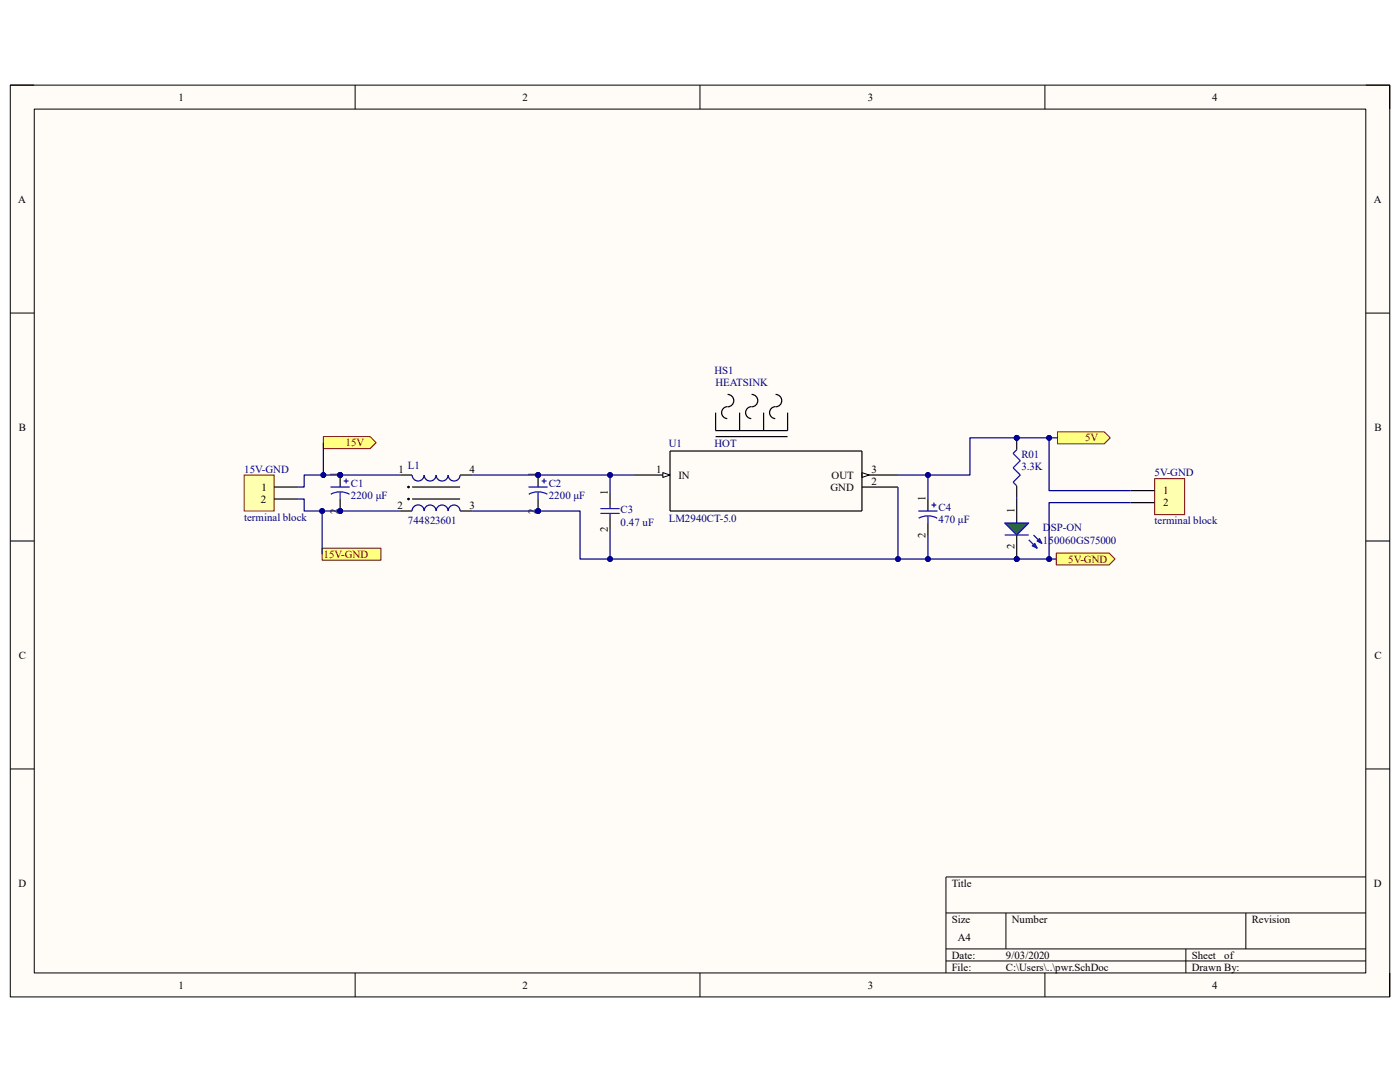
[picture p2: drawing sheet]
<svg xmlns="http://www.w3.org/2000/svg" width="279mm" height="216mm" viewBox="0 0 279 216" stroke-linecap="round" stroke-linejoin="round" font-family="sans-serif">
<path d="M2.1 17h275.3v181.9h-275.3z" fill-rule="evenodd" fill="#fffcf8"/>
<path d="M2.1 17h275.3v181.9h-275.3z" fill="none" stroke="#000" stroke-width=".2"/>
<path d="M6.8 21.8h265.8v172.3h-265.8z" fill-rule="evenodd" fill="#fffcf8"/>
<g fill="none" stroke="#000" stroke-width=".2">
<path d="M2 17h4.8M70.9 17v4.8M139.7 17v4.8M208.5 17v4.8M272.6 17h4.8v4.8M6.8 21.8h265.8v172.3h-265.8zM2 62.5h4.8M272.6 62.5h4.8M2 107.9h4.8M272.6 107.9h4.8M2 153.4h4.8M272.6 153.4h4.8"/>
<path d="M272.6 175h-83.8v19.1M70.9 194.1v4.8M139.7 194.1v4.8M188.8 182.2h83.8M188.8 189.3h83.8M188.8 191.7h83.8M200.8 182.2v7.1M208.5 194.1v4.8M236.7 189.3v4.8M248.6 182.2v7.1M277.4 194.1v4.8"/>
</g>
<g fill="none" stroke="#000" stroke-width=".24">
<path d="M79.9 94.8h2.3M82.2 99.6h9.6M82.2 97.2h9.6M91.8 94.8h2.4M79.9 102h2.3M91.8 102h2.4"/>
<circle cx="81.5" cy="99.6" r=".12"/>
<circle cx="81.5" cy="97.2" r=".12"/>
</g>
<path d="M82.2 94.8a1.2 1.2 0 0 0 1.2 1.2 1.2 1.2 0 0 0 1.2-1.2 1.2 1.2 0 0 0 1.2 1.2 1.2 1.2 0 0 0 1.2-1.2 1.2 1.2 0 0 0 1.2 1.2 1.2 1.2 0 0 0 1.2-1.2 1.2 1.2 0 0 0 1.2 1.2 1.2 1.2 0 0 0 1.2-1.2M82.2 102a1.22 1.22 0 0 1 1.2-1.3 1.22 1.22 0 0 1 1.3 1.3M84.6 102a1.2 1.2 0 0 1 1.2-1.2 1.2 1.2 0 0 1 1.2 1.2 1.2 1.2 0 0 1 1.2-1.2 1.2 1.2 0 0 1 1.2 1.2 1.2 1.2 0 0 1 1.2-1.2 1.2 1.2 0 0 1 1.2 1.2" fill="none" stroke="#0c0087" stroke-width=".24"/>
<path d="M48.7 94.8h6v7.2h-6z" fill-rule="evenodd" fill="#ffffb0"/>
<path d="M48.7 94.8h6v7.2h-6z" fill="none" stroke="#800000" stroke-width=".2"/>
<path d="M54.7 97.2h4.8M54.7 99.6h4.8M126.5 94.8h7.2" fill="none" stroke="#000" stroke-width=".24"/>
<path d="M132.3 94.3l1.4 .5-1.4 .5z" fill="#f8fcff"/>
<path d="M132.3 94.3l1.4 .5-1.4 .5z" fill="none" stroke="#000" stroke-width=".2"/>
<path d="M172 97.2h7.2M172 94.8h7.2" fill="none" stroke="#000" stroke-width=".24"/>
<path d="M172 94.3l1.5 .5-1.5 .5z" fill="#f8fcff"/>
<path d="M172 94.3l1.5 .5-1.5 .5z" fill="none" stroke="#000" stroke-width=".2"/>
<path d="M133.7 90h38.3v12h-38.3z" fill="none" stroke="#000" stroke-width=".24"/>
<circle cx="67.9" cy="94.8" r=".48" fill="#000080"/>
<circle cx="67.9" cy="94.8" r=".48" fill="none" stroke="#000080" stroke-width=".2"/>
<circle cx="67.9" cy="102" r=".48" fill="#000080"/>
<circle cx="67.9" cy="102" r=".48" fill="none" stroke="#000080" stroke-width=".2"/>
<path d="M67.9 94.8v2.4" fill="none" stroke="#000" stroke-width=".24"/>
<circle cx="67.9" cy="94.8" r=".48" fill="#000080"/>
<circle cx="67.9" cy="94.8" r=".48" fill="none" stroke="#000080" stroke-width=".2"/>
<path d="M67.9 99.6v2.4" fill="none" stroke="#000" stroke-width=".24"/>
<circle cx="67.9" cy="102" r=".48" fill="#000080"/>
<circle cx="67.9" cy="102" r=".48" fill="none" stroke="#000080" stroke-width=".2"/>
<path d="M66 97.2h3.8M66 98.6a3.8 3.8 0 0 1 3.7 0M67.9 98.1v1.5M68.6 96h1M69.1 95.5v1" fill="none" stroke="#00f" stroke-width=".24"/>
<circle cx="107.4" cy="94.8" r=".48" fill="#000080"/>
<circle cx="107.4" cy="94.8" r=".48" fill="none" stroke="#000080" stroke-width=".2"/>
<circle cx="107.4" cy="102" r=".48" fill="#000080"/>
<circle cx="107.4" cy="102" r=".48" fill="none" stroke="#000080" stroke-width=".2"/>
<path d="M107.4 94.8v2.4" fill="none" stroke="#000" stroke-width=".24"/>
<circle cx="107.4" cy="94.8" r=".48" fill="#000080"/>
<circle cx="107.4" cy="94.8" r=".48" fill="none" stroke="#000080" stroke-width=".2"/>
<path d="M107.4 99.6v2.4" fill="none" stroke="#000" stroke-width=".24"/>
<circle cx="107.4" cy="102" r=".48" fill="#000080"/>
<circle cx="107.4" cy="102" r=".48" fill="none" stroke="#000080" stroke-width=".2"/>
<g fill="none" stroke="#00f" stroke-width=".24">
<path d="M105.5 97.2h3.8M105.5 98.6a3.8 3.8 0 0 1 3.7 0M107.4 98.1v1.5M108.1 96h1M108.6 95.5v1M119.8 101.5h3.9M119.8 102.4h3.9M121.7 100.8v.7M121.7 102.4v.8M183.3 102h3.8M183.3 103.4a3.8 3.8 0 0 1 3.7 0M185.2 102.9v1.5"/>
<path d="M185.9 100.8h1M186.4 100.3v1"/>
</g>
<path d="M121.7 98.4v2.4M185.2 99.6v2.4M121.7 103.2v2.4M185.2 104.4v2.4" fill="none" stroke="#000" stroke-width=".24"/>
<circle cx="202.9" cy="111.6" r=".48" fill="#000080"/>
<circle cx="202.9" cy="111.6" r=".48" fill="none" stroke="#000080" stroke-width=".2"/>
<path d="M202.9 99.6v4.8M202.9 106.8v4.7" fill="none" stroke="#000" stroke-width=".24"/>
<circle cx="202.9" cy="111.6" r=".48" fill="#000080"/>
<circle cx="202.9" cy="111.6" r=".48" fill="none" stroke="#000080" stroke-width=".2"/>
<path d="M200.5 104.4h4.8l-2.4 2.4z" fill="#008000"/>
<path d="M200.5 104.4h4.8l-2.4 2.4zM205.3 107.7l1.7 1.7" fill="none" stroke="#00f" stroke-width=".24"/>
<path d="M206 108.9l.5-.5 .5 1z" fill="#00f"/>
<path d="M200.5 106.8h4.8M206 108.9l.5-.5 .5 1zM206.3 106.8l1.6 1.6" fill="none" stroke="#00f" stroke-width=".24"/>
<path d="M207 107.9l.5-.4 .4 .9z" fill="#00f"/>
<path d="M207 107.9l.5-.4 .4 .9z" fill="none" stroke="#00f" stroke-width=".24"/>
<circle cx="202.9" cy="87.4" r=".48" fill="#000080"/>
<circle cx="202.9" cy="87.4" r=".48" fill="none" stroke="#000080" stroke-width=".2"/>
<path d="M202.9 87.4v2.4M202.9 96.9v2.4" fill="none" stroke="#000" stroke-width=".24"/>
<circle cx="202.9" cy="87.4" r=".48" fill="#000080"/>
<circle cx="202.9" cy="87.4" r=".48" fill="none" stroke="#000080" stroke-width=".2"/>
<path d="M202.9 89.8l-.7 .7 1.4 1.4-1.4 1.5 1.4 1.4-1.4 1.4 .7 .7" fill="none" stroke="#00f" stroke-width=".24"/>
<path d="M64.5 87.1h9.4l1.2 1.2-1.2 1.2h-9.4z" fill-rule="evenodd" fill="#ffff80"/>
<path d="M64.5 87.1h9.4l1.2 1.2-1.2 1.2h-9.4z" fill="none" stroke="#800000" stroke-width=".2"/>
<path d="M211 86.2h9.4l1.2 1.2-1.2 1.2h-9.4z" fill-rule="evenodd" fill="#ffff80"/>
<path d="M211 86.2h9.4l1.2 1.2-1.2 1.2h-9.4z" fill="none" stroke="#800000" stroke-width=".2"/>
<path d="M64.3 109.4h11.7v2.4h-11.7z" fill-rule="evenodd" fill="#ffff80"/>
<path d="M64.3 109.4h11.7v2.4h-11.7z" fill="none" stroke="#800000" stroke-width=".2"/>
<path d="M210.8 110.4h10.5l1.2 1.1-1.2 1.2h-10.5z" fill-rule="evenodd" fill="#ffff80"/>
<path d="M210.8 110.4h10.5l1.2 1.1-1.2 1.2h-10.5z" fill="none" stroke="#800000" stroke-width=".2"/>
<path d="M230.4 95.5h6v7.2h-6z" fill-rule="evenodd" fill="#ffffb0"/>
<path d="M230.4 95.5h6v7.2h-6z" fill="none" stroke="#800000" stroke-width=".2"/>
<path d="M225.6 97.9h4.8M225.6 100.3h4.8" fill="none" stroke="#000" stroke-width=".24"/>
<path d="M121.7 105.6v5.9" fill="none" stroke="#000080" stroke-width=".24"/>
<circle cx="121.7" cy="111.5" r=".48" fill="#000080"/>
<circle cx="121.7" cy="111.5" r=".48" fill="none" stroke="#000080" stroke-width=".2"/>
<path d="M121.7 94.8v3.6" fill="none" stroke="#000080" stroke-width=".24"/>
<circle cx="121.7" cy="94.8" r=".48" fill="#000080"/>
<circle cx="121.7" cy="94.8" r=".48" fill="none" stroke="#000080" stroke-width=".2"/>
<path d="M179.2 97.2v14.3" fill="none" stroke="#000080" stroke-width=".24"/>
<circle cx="179.2" cy="111.6" r=".48" fill="#000080"/>
<circle cx="179.2" cy="111.6" r=".48" fill="none" stroke="#000080" stroke-width=".2"/>
<path d="M185.2 106.8v4.7" fill="none" stroke="#000080" stroke-width=".24"/>
<circle cx="185.2" cy="111.6" r=".48" fill="#000080"/>
<circle cx="185.2" cy="111.6" r=".48" fill="none" stroke="#000080" stroke-width=".2"/>
<path d="M185.2 94.8v4.8" fill="none" stroke="#000080" stroke-width=".24"/>
<circle cx="185.2" cy="94.8" r=".48" fill="#000080"/>
<circle cx="185.2" cy="94.8" r=".48" fill="none" stroke="#000080" stroke-width=".2"/>
<path d="M67.9 94.8h12" fill="none" stroke="#000080" stroke-width=".24"/>
<circle cx="67.9" cy="94.8" r=".48" fill="#000080"/>
<circle cx="67.9" cy="94.8" r=".48" fill="none" stroke="#000080" stroke-width=".2"/>
<path d="M64.3 102v8.6" fill="none" stroke="#000080" stroke-width=".24"/>
<circle cx="64.3" cy="102" r=".48" fill="#000080"/>
<circle cx="64.3" cy="102" r=".48" fill="none" stroke="#000080" stroke-width=".2"/>
<path d="M64.5 88.3v6.5" fill="none" stroke="#000080" stroke-width=".24"/>
<circle cx="64.5" cy="94.8" r=".48" fill="#000080"/>
<circle cx="64.5" cy="94.8" r=".48" fill="none" stroke="#000080" stroke-width=".2"/>
<path d="M209.4 87.4v10.5h16.2" fill="none" stroke="#000080" stroke-width=".24"/>
<circle cx="209.4" cy="87.4" r=".48" fill="#000080"/>
<circle cx="209.4" cy="87.4" r=".48" fill="none" stroke="#000080" stroke-width=".2"/>
<path d="M225.6 100.3h-16.2v11.2" fill="none" stroke="#000080" stroke-width=".24"/>
<circle cx="209.4" cy="111.6" r=".48" fill="#000080"/>
<circle cx="209.4" cy="111.6" r=".48" fill="none" stroke="#000080" stroke-width=".2"/>
<path d="M202.9 99.3v.3M94.2 102h21.6v9.5h95" fill="none" stroke="#000080" stroke-width=".24"/>
<circle cx="107.4" cy="102" r=".48" fill="#000080"/>
<circle cx="107.4" cy="102" r=".48" fill="none" stroke="#000080" stroke-width=".2"/>
<circle cx="121.7" cy="111.5" r=".48" fill="#000080"/>
<circle cx="121.7" cy="111.5" r=".48" fill="none" stroke="#000080" stroke-width=".2"/>
<circle cx="179.2" cy="111.6" r=".48" fill="#000080"/>
<circle cx="179.2" cy="111.6" r=".48" fill="none" stroke="#000080" stroke-width=".2"/>
<circle cx="185.2" cy="111.6" r=".48" fill="#000080"/>
<circle cx="185.2" cy="111.6" r=".48" fill="none" stroke="#000080" stroke-width=".2"/>
<circle cx="202.9" cy="111.6" r=".48" fill="#000080"/>
<circle cx="202.9" cy="111.6" r=".48" fill="none" stroke="#000080" stroke-width=".2"/>
<circle cx="209.4" cy="111.6" r=".48" fill="#000080"/>
<circle cx="209.4" cy="111.6" r=".48" fill="none" stroke="#000080" stroke-width=".2"/>
<path d="M94.2 94.8h32.3" fill="none" stroke="#000080" stroke-width=".24"/>
<circle cx="107.4" cy="94.8" r=".48" fill="#000080"/>
<circle cx="107.4" cy="94.8" r=".48" fill="none" stroke="#000080" stroke-width=".2"/>
<circle cx="121.7" cy="94.8" r=".48" fill="#000080"/>
<circle cx="121.7" cy="94.8" r=".48" fill="none" stroke="#000080" stroke-width=".2"/>
<path d="M211 87.4h-17.4v7.4h-14.4" fill="none" stroke="#000080" stroke-width=".24"/>
<circle cx="185.2" cy="94.8" r=".48" fill="#000080"/>
<circle cx="185.2" cy="94.8" r=".48" fill="none" stroke="#000080" stroke-width=".2"/>
<circle cx="202.9" cy="87.4" r=".48" fill="#000080"/>
<circle cx="202.9" cy="87.4" r=".48" fill="none" stroke="#000080" stroke-width=".2"/>
<circle cx="209.4" cy="87.4" r=".48" fill="#000080"/>
<circle cx="209.4" cy="87.4" r=".48" fill="none" stroke="#000080" stroke-width=".2"/>
<path d="M145.2 78.7a1.23 1.23 0 0 1 1.2 1.2 1.23 1.23 0 0 1-1.1 1.3M150 78.7a1.23 1.23 0 0 1 1.2 1.2 1.23 1.23 0 0 1-1.2 1.3M154.8 78.7a1.23 1.23 0 0 1 1.2 1.2 1.23 1.23 0 0 1-1.2 1.3M142.8 87.1h14.4M142.8 82.3v3.6h14.4v-3.6M145.2 81.1a1.2 1.2 0 0 0-1.2 1.2 1.2 1.2 0 0 0 1.1 1.2M147.6 82.3v3.6M150 81.1a1.2 1.2 0 0 0-1.2 1.2 1.2 1.2 0 0 0 1.1 1.2M152.4 82.3v3.6M154.8 81.1a1.2 1.2 0 0 0-1.2 1.2 1.2 1.2 0 0 0 1.1 1.2" fill="none" stroke="#000" stroke-width=".24"/>
<path d="M59.5 99.6h1.2v2.4h19.2" fill="none" stroke="#000080" stroke-width=".24"/>
<circle cx="64.3" cy="102" r=".48" fill="#000080"/>
<circle cx="64.3" cy="102" r=".48" fill="none" stroke="#000080" stroke-width=".2"/>
<circle cx="67.9" cy="102" r=".48" fill="#000080"/>
<circle cx="67.9" cy="102" r=".48" fill="none" stroke="#000080" stroke-width=".2"/>
<path d="M67.9 94.8h-7.2v2.4h-1.2" fill="none" stroke="#000080" stroke-width=".24"/>
<circle cx="64.5" cy="94.8" r=".48" fill="#000080"/>
<circle cx="64.5" cy="94.8" r=".48" fill="none" stroke="#000080" stroke-width=".2"/>
<circle cx="67.9" cy="94.8" r=".48" fill="#000080"/>
<circle cx="67.9" cy="94.8" r=".48" fill="none" stroke="#000080" stroke-width=".2"/>
<g font-size="2.2">
<text x="35.6" y="20.1">1</text>
<text x="104.3" y="20.1">2</text>
<text x="173.2" y="20.1">3</text>
<text x="241.9" y="20.1">4</text>
<text x="3.6" y="40.5">A</text>
<text x="274.2" y="40.5">A</text>
<text x="3.8" y="85.9">B</text>
<text x="274.3" y="85.9">B</text>
<text x="67.4" y="95.3" transform="rotate(-90 67.4 95.3)">1</text>
<text x="79.5" y="94.3">1</text>
<text x="93.7" y="94.3">4</text>
<text x="106.9" y="95.3" transform="rotate(-90 106.9 95.3)">1</text>
<text x="131" y="94.3">1</text>
<text x="135.4" y="95.5">IN</text>
<text x="165.9" y="95.5">OUT</text>
<text x="173.9" y="94.3">3</text>
<text x="52" y="100.3">2</text>
<text x="52.2" y="97.9">1</text>
<text x="79.3" y="101.5">2</text>
<text x="93.7" y="101.5">3</text>
<text x="121.3" y="98.8" transform="rotate(-90 121.3 98.8)">1</text>
<text x="165.7" y="97.9">GND</text>
<text x="173.9" y="96.7">2</text>
<text x="184.7" y="100" transform="rotate(-90 184.7 100)">1</text>
<text x="232.1" y="98.6">1</text>
<text x="232.1" y="101">2</text>
<text x="67.4" y="102.5" transform="rotate(-90 67.4 102.5)">2</text>
<text x="106.9" y="102.5" transform="rotate(-90 106.9 102.5)">2</text>
<text x="121.3" y="106.1" transform="rotate(-90 121.3 106.1)">2</text>
<text x="184.7" y="107.3" transform="rotate(-90 184.7 107.3)">2</text>
<text x="202.4" y="102.4" transform="rotate(-90 202.4 102.4)">1</text>
<text x="202.4" y="109.6" transform="rotate(-90 202.4 109.6)">2</text>
<text x="3.7" y="131.4">C</text>
<text x="274.3" y="131.4">C</text>
<text x="3.7" y="176.9">D</text>
<text x="189.9" y="176.9">Title</text>
<text x="274.2" y="176.9">D</text>
<text x="189.9" y="184.1">Size</text>
<text x="201.9" y="184.1">Number</text>
<text x="249.8" y="184.1">Revision</text>
<text x="189.9" y="191.3">Date:</text>
<text x="191.2" y="187.7">A4</text>
<text x="200.7" y="191.3">9/03/2020</text>
<text x="237.8" y="191.3">Sheet</text>
<text x="244.3" y="191.3">of</text>
<text x="35.6" y="197.3">1</text>
<text x="104.3" y="197.3">2</text>
<text x="173.2" y="197.3">3</text>
<text x="189.9" y="193.7">File:</text>
<text x="200.7" y="193.7">C:\Users\..\pwr.SchDoc</text>
<text x="237.8" y="193.7">Drawn By:</text>
<text x="241.9" y="197.3">4</text>
</g>
<g font-size="2.2" fill="#000080">
<text x="142.6" y="74.7">HS1</text>
<text x="142.8" y="77.1">HEATSINK</text>
<text x="133.5" y="89.3">U1</text>
<text x="142.6" y="89.3">HOT</text>
<text x="48.7" y="94.3">15V-GND</text>
<text x="81.4" y="93.6">L1</text>
<text x="203.8" y="91.4">R01</text>
<text x="203.8" y="93.9">3.3K</text>
<text x="230.4" y="95">5V-GND</text>
<text x="70" y="97.2">C1</text>
<text x="70" y="99.6">2200 μF</text>
<text x="109.5" y="97.2">C2</text>
<text x="109.5" y="99.6">2200 μF</text>
<text x="187.3" y="102">C4</text>
<text x="48.7" y="103.9">terminal block</text>
<text x="81.4" y="104.6">744823601</text>
<text x="123.9" y="102.4">C3</text>
<text x="123.9" y="104.9">0.47 uF</text>
<text x="133.5" y="104.1">LM2940CT-5.0</text>
<text x="187.3" y="104.4">470 μF</text>
<text x="208.2" y="106">DSP-ON</text>
<text x="230.4" y="104.6">terminal block</text>
<text x="208.2" y="108.5">150060GS75000</text>
</g>
<g font-size="2.2" fill="#800000">
<text x="69" y="89.1">15V</text>
<text x="216.5" y="88.1">5V</text>
<text x="64.6" y="111.3">15V-GND</text>
<text x="213.2" y="112.3">5V-GND</text>
</g>
</svg>
